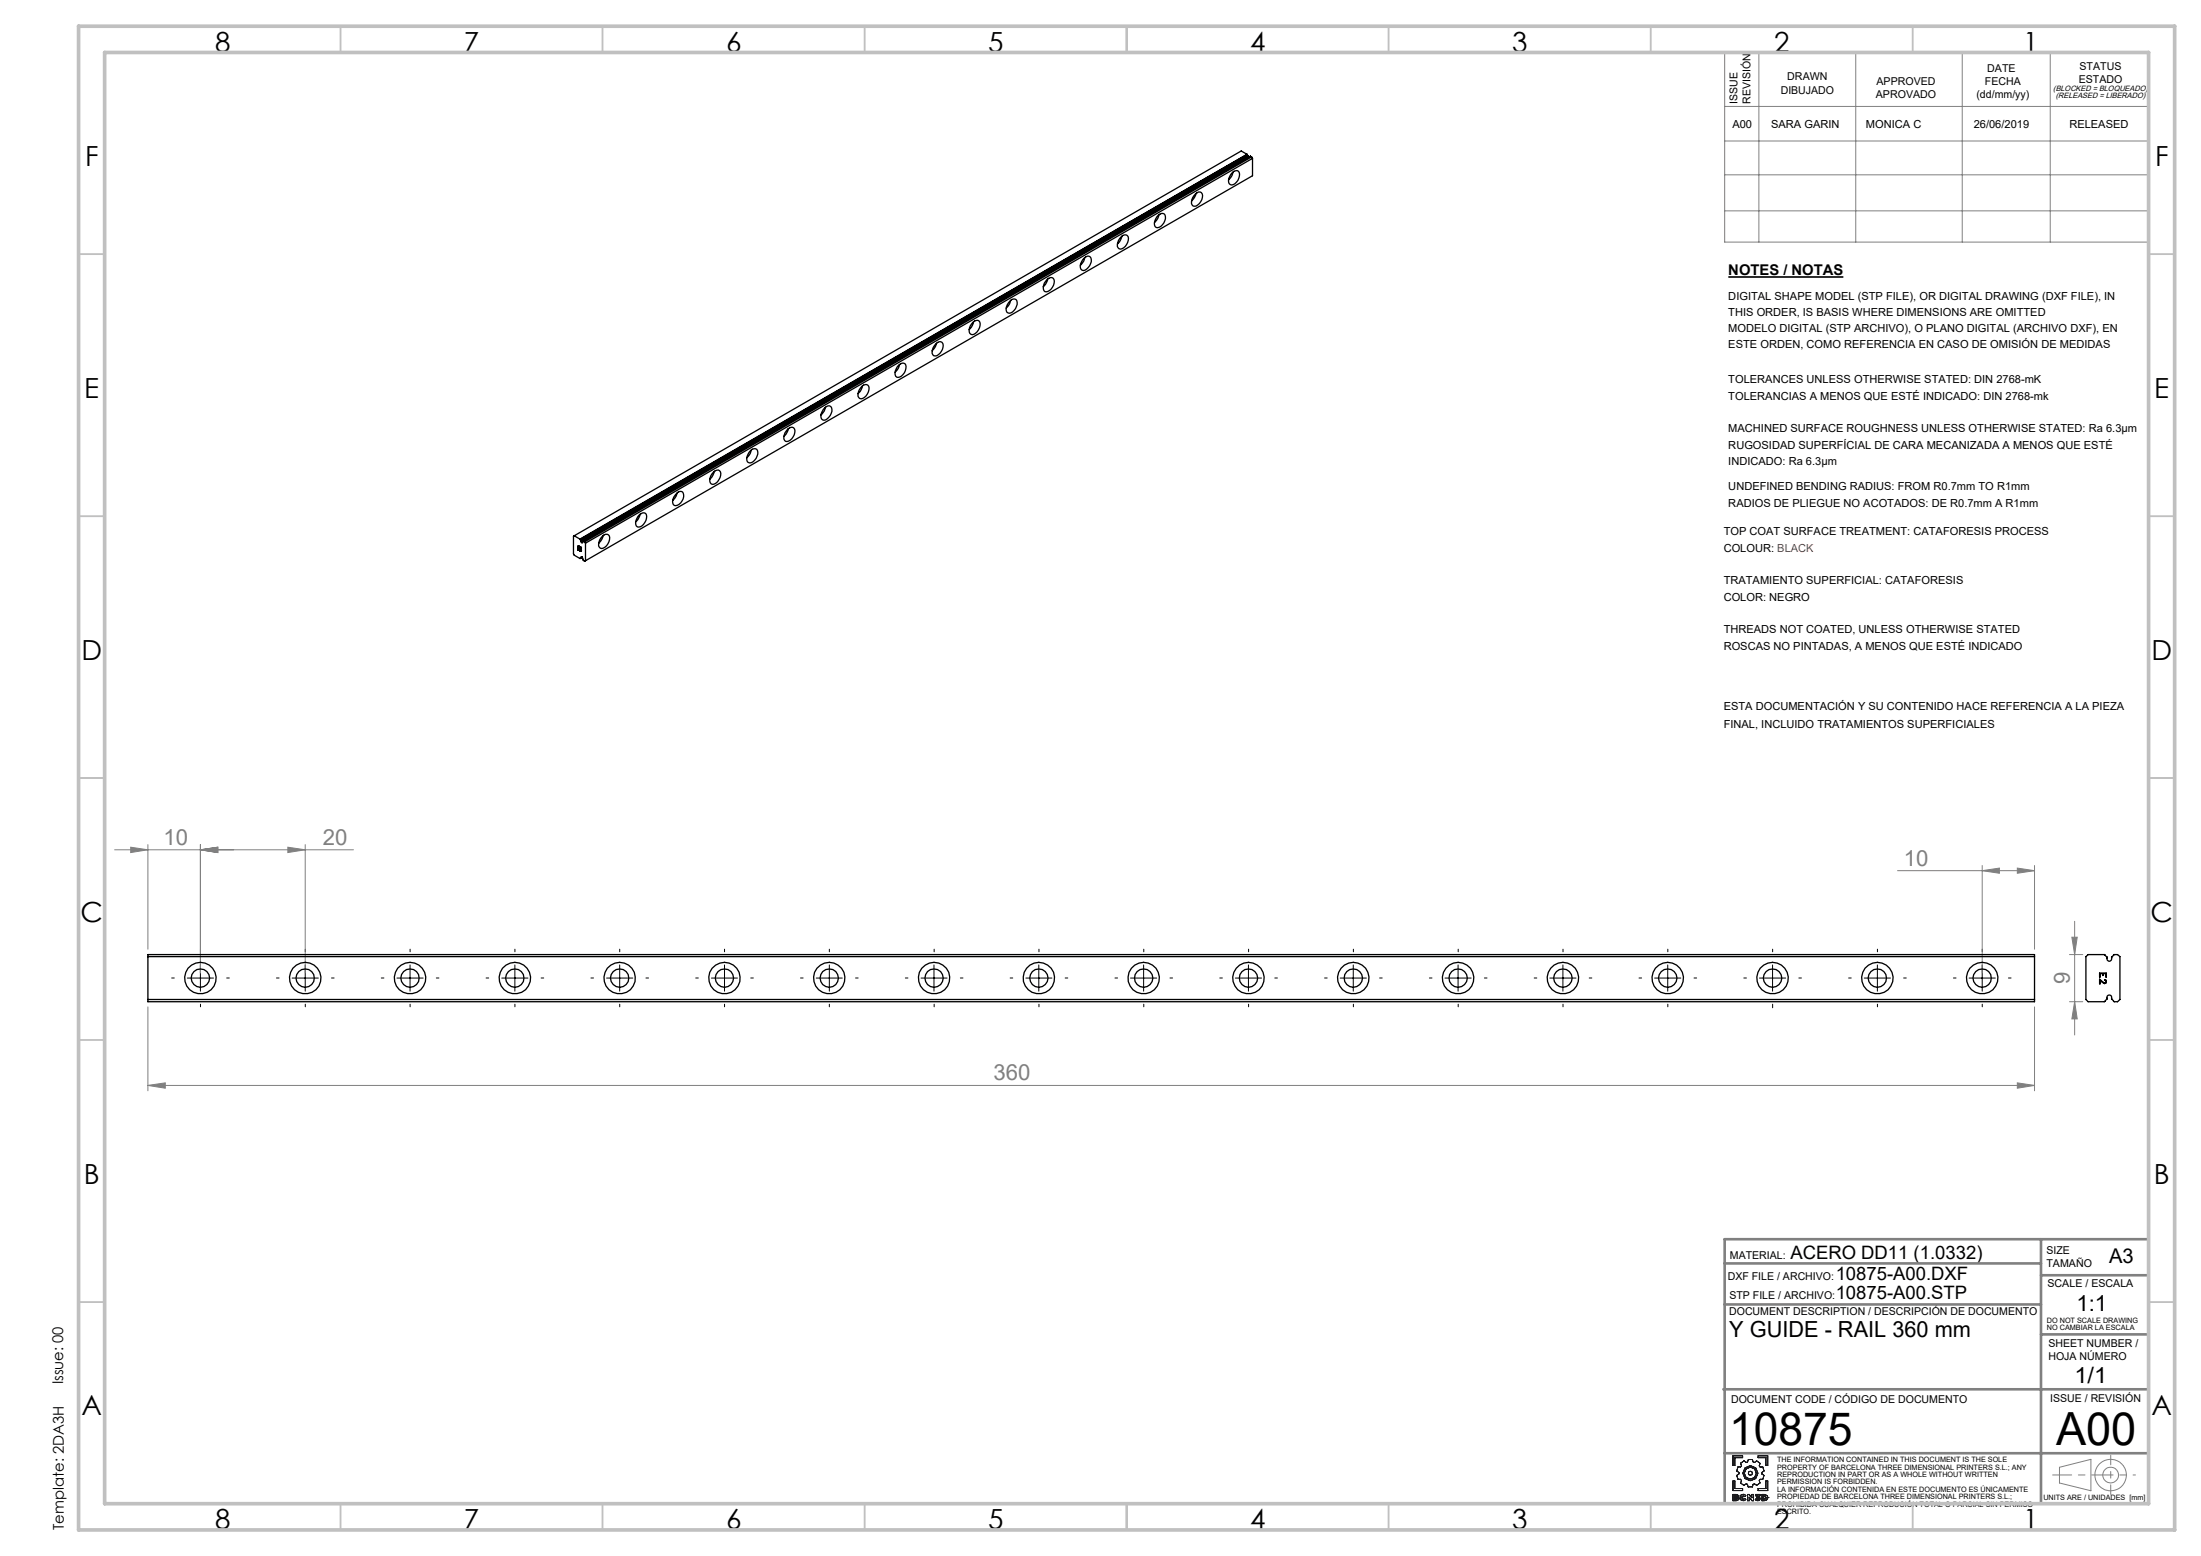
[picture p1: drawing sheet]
<svg xmlns="http://www.w3.org/2000/svg" width="420mm" height="297mm" viewBox="0 0 420 297" stroke-linecap="round" stroke-linejoin="round" font-family="sans-serif">
<path d="M329.8 52.9h22" fill="none" stroke="#000" stroke-width=".32"/>
<g fill="none" stroke="#191924" stroke-width=".19">
<path d="M330.7 277.9h1.8v.3h-1.5v1.5h-.3zM332.1 279.3l.7-.5 .4 .3 .3-.1 .1-.4h.8l.1 .4 .3 .1 .4-.3 .7 .5-.2 .5 .2 .2h.5l.2 .8-.4 .3v.2l.4 .3-.2 .8h-.5l-.2 .2 .1 .5-.6 .4-.4-.3-.3 .1-.1 .5h-.8l-.2-.5-.2-.1-.4 .3-.7-.4 .2-.5-.2-.2h-.5l-.2-.8 .4-.3v-.2l-.4-.3 .2-.8h.5l.2-.2zM335.5 277.9h1.8v1.8h-.3v-1.5h-1.5zM330.7 282.7h.3v1.4h1.5v.4h-1.8zM331 285.5l.4 .1-.4 .1zM331 286l.4 .1-.4 .1zM331.3 285.3l.3 .1 .1 .1M331.3 285.3h.2l.2 .2M331.3 285.3h-.6v1.2l.9-.1 .2-.3M331.4 285.6h.1M331.4 286.1h.1M331.7 285.5l-.2 .3 .3 .3"/>
<path d="M331.7 285.5h.1M331.8 286.1h.1M332 285.9l.2 .3 .4 .3 .6-.3M332 285.9l.1 .3 .2 .2 .5 .1 .4-.3M332 285.9h.1M332.4 285.9l.1 .2 .2 .1 .2-.2M332.4 285.9l.1 .2 .4-.1M332.4 285.9h.1M332.9 285.7l-.2-.2-.3 .1v.3M332.9 285.7l-.4-.1-.1 .3M332.9 286l.3 .2M333.2 285.5l-.5-.3-.5 .2-.2 .5"/>
<path d="M333.2 285.5l-.4-.3-.5 .1-.3 .6M333.2 285.5l-.3 .2M333.5 285.3h.3l.5 .6v-.6h.3v1.2h-.3l-.5-.7v.7h-.3zM335.1 286l.3 .2 .2-.1-.2 .1zM335.1 286l-.2 .2M335.5 284.1h1.5v-1.4h.3v1.8h-1.8zM335.6 286.1l-.4-.2v-.2l.3-.2h-.5v-.2h.8v.2l-.2 .2 .3 .4M335.6 286.1h.1M335.9 286.1l-.2 .3-.3 .1-.5-.3M335.9 286.1l-.2 .3-.4 .1-.4-.3M335.9 286.1h.1M336.2 285.3h.5l.5 .2 .2 .4-.3 .4-.9 .2z"/>
<path d="M336.6 285.5l.3 .1v.5h-.3zM337 285.9h.1M337.4 285.9h.1"/>
<circle cx="334" cy="281.2" r="1.14"/>
<circle cx="334" cy="281.2" r=".39"/>
<circle cx="334" cy="281.2" r="1.45"/>
</g>
<g fill="none" stroke="#808080" stroke-width=".19">
<path d="M329.1 10h80.9v36.2h-80.9zM335.6 10v36.2M354.1 10v36.2M374.4 10v36.2M391.2 10v36.2M329.1 20.3h80.9M329.1 26.9h80.9M329.1 33.4h80.9M329.1 40.2h80.9M21.9 162.2h45.6M24.9 161.7l3.3 .5-3.3 .5zM28.2 161.2v20"/>
<path d="M38.2 162.2l3.4-.5v1zM38.2 161.2v24.5M54.9 161.7l3.3 .5-3.3 .5zM58.2 161.2v24.5M362.1 166.2h26.1M378.2 166.2l3.3-.5v1zM378.2 165.2v20.5M385 165.7l3.2 .5-3.2 .5zM388.2 165.2v16M395.4 178.9h1l-.5 3.3zM395.9 175.9v21.7M28.2 192.2v16"/>
<path d="M388.2 192.2v16M394.9 182.2h2.5M394.9 191.2h2.5M395.9 191.2l.5 3.3h-1zM28.2 207.2l3.3-.5v1zM28.2 207.2h360M385 206.7l3.2 .5-3.2 .5zM393 280.1l6-1.6v6l-6-1.4z"/>
<circle cx="402.7" cy="281.6" r="3"/>
<circle cx="402.8" cy="281.5" r="1.49"/>
</g>
<g fill="none" stroke="#000" stroke-width=".19" stroke-dasharray="15.2 1.3 1.3 1.3">
<path d="M33.3 186.7h-.5M38.3 191.7v.5M38.3 181.7v-.5M43.3 186.7h.5M53.3 186.7h-.5M58.3 191.7v.5M58.3 181.7v-.5M63.3 186.7h.5M73.3 186.7h-.5M78.3 191.7v.5M78.3 181.7v-.5M83.3 186.7h.5"/>
<path d="M93.3 186.7h-.5M98.3 191.7v.5M98.3 181.7v-.5M103.3 186.7h.5M113.3 186.7h-.5M118.3 191.7v.5M118.3 181.7v-.5M123.3 186.7h.5M133.3 186.7h-.5M138.3 191.7v.5M138.3 181.7v-.5M143.3 186.7h.5"/>
<path d="M153.3 186.7h-.5M158.3 191.7v.5M158.3 181.7v-.5M163.3 186.7h.5M173.3 186.7h-.5M178.3 191.7v.5M178.3 181.7v-.5M183.3 186.7h.5M193.3 186.7h-.5M198.3 191.7v.5M198.3 181.7v-.5M203.3 186.7h.5"/>
<path d="M213.3 186.7h-.5M218.3 191.7v.5M218.3 181.7v-.5M223.3 186.7h.5M233.3 186.7h-.5M238.3 191.7v.5M238.3 181.7v-.5M243.3 186.7h.5M253.3 186.7h-.5M258.3 191.7v.5M258.3 181.7v-.5M263.3 186.7h.5"/>
<path d="M273.3 186.7h-.5M278.3 191.7v.5M278.3 181.7v-.5M283.3 186.7h.5M293.3 186.7h-.5M298.3 191.7v.5M298.3 181.7v-.5M303.3 186.7h.5M313.3 186.7h-.5M318.3 191.7v.5M318.3 181.7v-.5M323.3 186.7h.5"/>
<path d="M333.3 186.7h-.5M338.3 191.7v.7M338.3 181.7v-.5M343.3 186.7h.5M353.3 186.7h-.5M358.3 191.7v.5M358.3 181.7v-.5M363.3 186.7h.5M373.3 186.7h-.5M378.3 191.7v.5M378.3 181.7v-.5M383.3 186.7h.5"/>
</g>
<g fill="none" stroke="#000" stroke-width=".19">
<path d="M35.7 186.7h5M38.2 184.2v5M55.7 186.7h5M58.2 184.2v5M75.7 186.7h5.1M78.2 184.2v5M95.7 186.7h5.1M98.2 184.2v5M115.7 186.7h5.1M118.3 184.2v5M135.7 186.7h5M138.3 184.2v5"/>
<path d="M155.8 186.7h4.9M158.3 184.2v5M175.8 186.7h4.9M178.2 184.2v5M195.8 186.7h4.9M198.2 184.2v5M215.7 186.7h5M218.2 184.2v5M235.7 186.7h5M238.2 184.2v5M255.7 186.7h5M258.2 184.2v5"/>
<path d="M275.7 186.7h5M278.2 184.2v5M295.7 186.7h5M298.2 184.2v5M315.7 186.7h5M318.2 184.2v5M335.7 186.7h5M338.2 184.2v5M355.7 186.7h5.1M358.2 184.2v5M375.7 186.7h5.1M378.2 184.2v5"/>
</g>
<path d="M391.7 281.5h11.1" fill="none" stroke="#808080" stroke-width=".19" stroke-dasharray="15.2 1.3 1.3 1.3" stroke-dashoffset="11.6"/>
<path d="M402.8 281.5h4.7" fill="none" stroke="#808080" stroke-width=".19" stroke-dasharray="15.2 1.3 1.3 1.3" stroke-dashoffset="14.8"/>
<path d="M402.8 277.8v7.4" fill="none" stroke="#808080" stroke-width=".19" stroke-dasharray="15.2 1.3 1.3 1.3" stroke-dashoffset="13.4"/>
<path d="M329.1 236.5h80.9v50.5h-80.9zM389.5 236.5v50.5M329.1 249h60.4M329.1 241.2h60.4M389.5 243.4h20.5M389.5 254.7h20.5M328.9 265.2h81.1M329.1 277.4h80.9" fill="none" stroke="#808080" stroke-width=".5"/>
<g fill="none" stroke="#c0c0c0" stroke-width=".35">
<path d="M65 5v5M115 5v5M165 5v5M215 5v5M265 5v5M315 5v5M365 5v5M15 48.5h5M410 48.5h5M15 98.5h5M410 98.5h5M15 148.5h5"/>
<path d="M410 148.5h5M15 198.5h5M410 198.5h5M15 248.5h5M410 248.5h5M65 287v5M115 287v5M165 287v5M215 287v5M265 287v5M315 287v5M365 287v5"/>
</g>
<path d="M15 5h400v287h-400zM20 10h390v277h-390z" fill="none" stroke="#c0c0c0" stroke-width=".7"/>
<g fill="#808080">
<path d="M28.2 207.2l3.3-.5v1zM385 206.7l3.2 .5-3.2 .5zM24.9 161.7l3.3 .5-3.3 .5zM38.2 162.2l3.4-.5v1zM38.2 162.2l3.4-.5v1zM54.9 161.7l3.3 .5-3.3 .5z"/>
<path d="M385 165.7l3.2 .5-3.2 .5zM378.2 166.2l3.3-.5v1z"/>
<path d="M395.4 178.9h1l-.5 3.3zM395.9 191.2l.5 3.3h-1z"/>
</g>
<g fill="none" stroke="#000" stroke-width=".25">
<path d="M228.1 37a.74 .74 0 0 1 1-.3 .74 .74 0 0 1 .3 1 2 2 0 0 1-1.4 1.7 .77 .77 0 0 1-.6-1.3zM228.2 36.9l-.2 .7-.6 .8M235.2 32.9a.75 .75 0 0 1 1-.3 .75 .75 0 0 1 .3 1 1.75 1.75 0 0 1-1.7 1.6 1.39 1.39 0 0 1 .1-1.9zM235.3 32.8l-.2 .7-.6 .8M237.9 29.5h.1M237.9 29.5l-127.2 73.4M237.9 29.5l-1-.7-127.3 73.5M238 29.5l.1 .2M238 29.5l-127.3 73.5M238.1 29.7l.1 .1M238.1 29.7l-127.3 73.5M238.2 29.8v.3"/>
<path d="M238.2 29.8l-127.3 73.5M238.2 29.8h.1M238.6 29.8h.1M238.6 29.8l-127.3 73.5M238.6 29.8l.2 .1M238.8 29.9l-127.3 73.5M238.8 29.9l.2 .3M239 30.2l-127.3 73.5M239 30.2v3.3l-127.3 73.5M192.8 57.4a.75 .75 0 0 1 .9-.3 .75 .75 0 0 1 .4 1 2.1 2.1 0 0 1-1.5 1.7 .99 .99 0 0 1-.4-1.7zM192.9 57.3l-.2 .7-.7 .8M199.8 53.3a.78 .78 0 0 1 1.3 0 1.92 1.92 0 0 1-1.7 2.4 1.61 1.61 0 0 1 .4-2.4z"/>
<path d="M199.9 53.3l-.4 1-.4 .4M206.9 49.3a.77 .77 0 0 1 1-.4 .77 .77 0 0 1 .3 1l-.3 .8a1.47 1.47 0 0 1-1.4 .9 1.4 1.4 0 0 1 .1-2zM207 49.2l-.2 .6-.6 .8M214 45.2a.75 .75 0 0 1 1-.3 .75 .75 0 0 1 .3 1 1.75 1.75 0 0 1-1.8 1.6 1.56 1.56 0 0 1 .5-2.3zM214.1 45.1l-.5 1-.4 .5M221 41.1a.8 .8 0 0 1 1.3 0 1.89 1.89 0 0 1-1.7 2.3 1.44 1.44 0 0 1 .1-2zM221.2 41l-.3 .7-.6 .8M157.4 77.9a.77 .77 0 0 1 1-.4 .77 .77 0 0 1 .3 1l-.3 .8a1.47 1.47 0 0 1-1.4 .8 1.4 1.4 0 0 1 .1-1.9zM157.5 77.7l-.2 .7-.6 .8M164.5 73.8a.75 .75 0 0 1 1-.4 .75 .75 0 0 1 .3 1 1.75 1.75 0 0 1-1.8 1.7 1.56 1.56 0 0 1 .5-2.3zM164.6 73.7l-.5 1-.4 .4M171.5 69.7a.8 .8 0 0 1 1.3-.1 1.89 1.89 0 0 1-1.7 2.4 1.44 1.44 0 0 1 .1-2z"/>
<path d="M171.7 69.6l-.3 .6-.6 .8M178.6 65.6a.74 .74 0 0 1 1-.3 .74 .74 0 0 1 .4 .9 2 2 0 0 1-1.5 1.7 .77 .77 0 0 1-.6-1.2zM178.7 65.5l-.2 .6-.6 .9M185.7 61.5a.75 .75 0 0 1 1-.3 .75 .75 0 0 1 .3 1 1.75 1.75 0 0 1-1.7 1.6 1.51 1.51 0 0 1 .4-2.3zM185.8 61.4l-.5 1.1-.4 .4M122 98.2a.8 .8 0 0 1 1.3 0 2.08 2.08 0 0 1-1.4 2.4 .99 .99 0 0 1-.4-1.6zM122.2 98.1l-.5 1.1-.4 .4M129.1 94.2a.74 .74 0 0 1 1-.4 .74 .74 0 0 1 .4 1 1.82 1.82 0 0 1-1.8 1.7 1.37 1.37 0 0 1 .1-2zM129.2 94.1l-.2 .6-.6 .8M136.2 90.1a.75 .75 0 0 1 1-.4 .75 .75 0 0 1 .3 1.1l-.1 .4a1.53 1.53 0 0 1-1.7 1.2 1.56 1.56 0 0 1 .5-2.3zM136.3 90l-.4 1-.5 .5M143.2 86a.77 .77 0 0 1 1-.3 .77 .77 0 0 1 .4 1 2.1 2.1 0 0 1-1.5 1.7 .99 .99 0 0 1-.4-1.7z"/>
<path d="M143.4 85.9l-.2 .7-.7 .8M150.3 81.9a.78 .78 0 0 1 1.3 0 1.92 1.92 0 0 1-1.7 2.3 1.61 1.61 0 0 1 .4-2.3zM150.4 81.8l-.4 1.1-.4 .4M109.6 102.3l-.2 .1v3.3l.2 .3 1.1 .6M109.6 102.3l1.1 .6M110.3 104.5h.1M110.3 105h.1M110.3 105v-.3l.3 .4M110.3 104.5v-.3l.5 .3v.2M110.4 104.2h.1M110.4 104.7h.1M110.4 104.7l-.1 .3"/>
<path d="M110.4 104.2l-.1 .3M110.4 104.7l.2 .3M110.4 104.2l.2 .1M110.6 104.5h.1M110.6 105h.1M110.6 104.3v.2M110.6 104.3h.1M110.6 104.3l.2 .2M110.6 105.1h.1M110.6 105.1l.1 .1M110.6 105.1l.2 .1M110.7 102.9v.1"/>
<path d="M110.7 103l.1 .2M110.7 104.9h.1M110.7 105.2h.1M110.7 104.9l.1 .1M110.7 104.9l.1 .3h-.1M110.8 104.5h.1M110.8 104.7h.1M110.8 105h.1M110.8 105.1h.1M110.8 104.5v.2M110.8 105v.2M110.8 103.2l.1 .1"/>
<path d="M110.9 103.3a.2 .2 0 0 0 0 .3 .2 .2 0 0 0 .3 0v-.2M110.9 106.4l-.1-.1a.22 .22 0 0 1 .3 0 .22 .22 0 0 1 .1 .3M110.9 106.5l-.2 .1M110.9 103.3h.1M110.9 106.4v.1M111.1 106.3l-.2 .1M111.1 106.3l-.2 .2M111.1 106.4l-.4 .2M111.2 106.6l.1 .4h.4M111.2 106.6h.1M111.3 103.3l-.1 .1M111.3 103.3h.1"/>
<path d="M111.3 103.3l.2 .1M111.5 103.4l.2 .3M111.7 103.7v3.3M115 102.3a.75 .75 0 0 1 1-.3 .75 .75 0 0 1 .3 1 1.75 1.75 0 0 1-1.8 1.6 1.56 1.56 0 0 1 .5-2.3zM115.1 102.2l-.2 .7-.7 .8M28.2 182.2h360v9h-360zM28.2 190.8h360M28.2 182.6h360M398 182.6l.5-.4h3.1l.5 .5a.53 .53 0 0 0 .4 .8 .53 .53 0 0 0 .4-.8l.5-.5h.7l.4 .4v8.2l-.4 .4h-.7l-.5-.5a.52 .52 0 0 0-.4-.8 .52 .52 0 0 0-.4 .8l-.5 .5h-3.1l-.5-.4zM400.6 186.9l1 .8 .2-.2-.1-.5a.4 .4 0 0 1 .1 .6l-.4 .1-.6-.6v.7h-.2zM400.6 185.7h1.3v.8l-.1-.7h-.5v.4l-.1-.4h-.4v.7h-.2z"/>
<circle cx="38.2" cy="186.7" r="1.76"/>
<circle cx="38.2" cy="186.7" r="3"/>
<circle cx="58.2" cy="186.7" r="1.76"/>
<circle cx="58.2" cy="186.7" r="3"/>
<circle cx="78.2" cy="186.7" r="3"/>
<circle cx="78.2" cy="186.7" r="1.76"/>
<circle cx="98.2" cy="186.7" r="3"/>
<circle cx="98.2" cy="186.7" r="1.76"/>
<circle cx="118.2" cy="186.7" r="3"/>
<circle cx="118.2" cy="186.7" r="1.76"/>
<circle cx="138.2" cy="186.7" r="3"/>
<circle cx="138.2" cy="186.7" r="1.76"/>
<circle cx="158.2" cy="186.7" r="3"/>
<circle cx="158.3" cy="186.7" r="1.76"/>
<circle cx="178.2" cy="186.7" r="3"/>
<circle cx="178.3" cy="186.7" r="1.76"/>
<circle cx="198.2" cy="186.7" r="1.75"/>
<circle cx="198.2" cy="186.7" r="3"/>
<circle cx="218.2" cy="186.7" r="1.76"/>
<circle cx="218.2" cy="186.7" r="3"/>
<circle cx="238.2" cy="186.7" r="1.76"/>
<circle cx="238.2" cy="186.7" r="3"/>
<circle cx="258.2" cy="186.7" r="1.76"/>
<circle cx="258.3" cy="186.7" r="3"/>
<circle cx="278.2" cy="186.7" r="1.76"/>
<circle cx="278.2" cy="186.7" r="3"/>
<circle cx="298.2" cy="186.7" r="1.76"/>
<circle cx="298.2" cy="186.7" r="3"/>
<circle cx="318.2" cy="186.7" r="1.76"/>
<circle cx="318.2" cy="186.7" r="3"/>
<circle cx="338.2" cy="186.7" r="1.76"/>
<circle cx="338.2" cy="186.7" r="3"/>
<circle cx="358.2" cy="186.7" r="3"/>
<circle cx="358.2" cy="186.7" r="1.76"/>
<circle cx="378.2" cy="186.7" r="3"/>
<circle cx="378.2" cy="186.7" r="1.76"/>
</g>
<g font-size="8.7">
<text x="330" y="275.9">10875</text>
<text x="392.3" y="275.9">A00</text>
</g>
<g font-size="5.3">
<text x="41" y="9.9">8</text>
<text x="88.5" y="9.9">7</text>
<text x="138.5" y="9.9">6</text>
<text x="188.5" y="9.9">5</text>
<text x="238.5" y="9.9">4</text>
<text x="288.5" y="9.9">3</text>
<text x="338.5" y="9.9">2</text>
<text x="386" y="9.9">1</text>
<text x="16.2" y="31.7">F</text>
<text x="411.2" y="31.7">F</text>
<text x="16.1" y="75.9">E</text>
<text x="411.1" y="75.9">E</text>
<text x="15.5" y="125.9">D</text>
<text x="410.5" y="125.9">D</text>
<text x="15.4" y="175.9">C</text>
<text x="410.4" y="175.9">C</text>
<text x="16" y="225.9">B</text>
<text x="411" y="225.9">B</text>
<text x="15.5" y="270.2">A</text>
<text x="410.5" y="270.2">A</text>
<text x="41" y="291.9">8</text>
<text x="88.5" y="291.9">7</text>
<text x="138.5" y="291.9">6</text>
<text x="188.5" y="291.9">5</text>
<text x="238.5" y="291.9">4</text>
<text x="288.5" y="291.9">3</text>
<text x="338.5" y="291.9">2</text>
<text x="386" y="291.9">1</text>
</g>
<g font-size="4.2" fill="#808080">
<text x="31.2" y="161.2">10</text>
<text x="61.6" y="161.2">20</text>
<text x="363.3" y="165.2">10</text>
<text x="395" y="187.8" transform="rotate(-90 395 187.8)">9</text>
<text x="189.6" y="206.2">360</text>
</g>
<g font-size="4.2">
<text x="396.2" y="250.3">1:1</text>
<text x="330" y="255.2">Y GUIDE - RAIL 360 mm</text>
<text x="395.8" y="264">1/1</text>
</g>
<text font-size="3.9" x="402.5" y="241.1">A3</text>
<g font-size="3.5">
<text x="341.7" y="240.4">ACERO DD11 (1.0332)</text>
<text x="350.3" y="244.3">10875-A00.DXF</text>
<text x="350.3" y="247.9">10875-A00.STP</text>
</g>
<g font-size="2.8">
<text x="329.8" y="52.6">NOTES / NOTAS</text>
<text x="12.1" y="264.2" transform="rotate(-90 12.1 264.2)">Issue: 00</text>
<text x="12.2" y="292" transform="rotate(-90 12.2 292)">Template: 2DA3H</text>
</g>
<g font-size="2.1">
<text x="339.8" y="17.9">DIBUJADO</text>
<text x="341.1" y="15.4">DRAWN</text>
<text x="358.1" y="16.3">APPROVED</text>
<text x="378.8" y="16.3">FECHA</text>
<text x="379.2" y="13.8">DATE</text>
<text x="396.7" y="15.8">ESTADO</text>
<text x="396.8" y="13.3">STATUS</text>
<text x="331.5" y="19.8" transform="rotate(-90 331.5 19.8)">ISSUE</text>
<text x="334" y="19.8" transform="rotate(-90 334 19.8)">REVISIÓN</text>
<text x="357.9" y="18.8">APROVADO</text>
<text x="377.1" y="18.8">(dd/mm/yy)</text>
<text x="330.6" y="24.3">A00</text>
<text x="338" y="24.3">SARA GARIN</text>
<text x="356.1" y="24.3">MONICA C</text>
<text x="376.6" y="24.3">26/06/2019</text>
<text x="394.9" y="24.3">RELEASED</text>
<text x="329.8" y="57.2">DIGITAL SHAPE MODEL (STP FILE), OR DIGITAL DRAWING (DXF FILE), IN</text>
<text x="329.8" y="60.3">THIS ORDER, IS BASIS WHERE DIMENSIONS ARE OMITTED</text>
<text x="329.8" y="63.4">MODELO DIGITAL (STP ARCHIVO), O PLANO DIGITAL (ARCHIVO DXF), EN</text>
<text x="329.8" y="66.5">ESTE ORDEN, COMO REFERENCIA EN CASO DE OMISIÓN DE MEDIDAS</text>
<text x="329.8" y="73.2">TOLERANCES UNLESS OTHERWISE STATED: DIN 2768-mK</text>
<text x="329.8" y="76.3">TOLERANCIAS A MENOS QUE ESTÉ INDICADO: DIN 2768-mk</text>
<text x="329.8" y="82.5">MACHINED SURFACE ROUGHNESS UNLESS OTHERWISE STATED: Ra 6.3µm</text>
<text x="329.8" y="85.7">RUGOSIDAD SUPERFÍCIAL DE CARA MECANIZADA A MENOS QUE ESTÉ</text>
<text x="329.8" y="88.8">INDICADO: Ra 6.3µm</text>
<text x="329.8" y="93.6">UNDEFINED BENDING RADIUS: FROM R0.7mm TO R1mm</text>
<text x="329.8" y="96.7">RADIOS DE PLIEGUE NO ACOTADOS: DE R0.7mm A R1mm</text>
<text x="328.9" y="102.2">TOP COAT SURFACE TREATMENT: CATAFORESIS PROCESS</text>
<text x="328.9" y="105.3">COLOUR: BLACK</text>
<text x="328.9" y="111.5">TRATAMIENTO SUPERFICIAL: CATAFORESIS</text>
<text x="328.9" y="114.6">COLOR: NEGRO</text>
<text x="328.9" y="120.9">THREADS NOT COATED, UNLESS OTHERWISE STATED</text>
<text x="328.9" y="124">ROSCAS NO PINTADAS, A MENOS QUE ESTÉ INDICADO</text>
<text x="328.9" y="135.6">ESTA DOCUMENTACIÓN Y SU CONTENIDO HACE REFERENCIA A LA PIEZA</text>
<text x="328.9" y="138.9">FINAL, INCLUIDO TRATAMIENTOS SUPERFICIALES</text>
<text x="390.5" y="239.4">SIZE</text>
<text x="329.7" y="244.3">DXF FILE / ARCHIVO:</text>
<text x="330.1" y="240.4">MATERIAL:</text>
<text x="390.5" y="241.9">TAMAÑO</text>
<text x="390.7" y="245.6">SCALE / ESCALA</text>
<text x="330" y="251">DOCUMENT DESCRIPTION / DESCRIPCIÓN DE DOCUMENTO</text>
<text x="330" y="247.9">STP FILE / ARCHIVO:</text>
<text x="390.9" y="257.1">SHEET NUMBER /</text>
<text x="390.9" y="259.6">HOJA NÚMERO</text>
<text x="330.3" y="267.7">DOCUMENT CODE / CÓDIGO DE DOCUMENTO</text>
<text x="391.2" y="267.5">ISSUE / REVISIÓN</text>
</g>
<g font-size="1.5">
<text x="391.8" y="17.4">(BLOCKED = BLOQUEADO)</text>
<text x="392.3" y="18.8">(RELEASED = LIBERADO)</text>
</g>
<g font-size="1.4">
<text x="390.6" y="252.5">DO NOT SCALE DRAWING</text>
<text x="390.6" y="253.9">NO CAMBIAR LA ESCALA</text>
<text x="339.1" y="279.1">THE INFORMATION CONTAINED IN THIS DOCUMENT IS THE SOLE</text>
<text x="339.1" y="280.5">PROPERTY OF BARCELONA THREE DIMENSIONAL PRINTERS S.L.; ANY</text>
<text x="339.1" y="281.9">REPRODUCTION IN PART OR AS A WHOLE WITHOUT WRITTEN</text>
<text x="339.1" y="283.3">PERMISSION IS FORBIDDEN.</text>
<text x="339.1" y="284.7">LA INFORMACIÓN CONTENIDA EN ESTE DOCUMENTO ES ÚNICAMENTE</text>
<text x="339.1" y="286.1">PROPIEDAD DE BARCELONA THREE DIMENSIONAL PRINTERS S.L.;</text>
<text x="339.1" y="287.6">PROHIBIDA CUALQUIER REPRODUCIÓN TOTAL O PARCIAL SIN PERMISO</text>
<text x="389.9" y="286.3">UNITS ARE / UNIDADES [mm]</text>
<text x="339.1" y="289">ESCRITO.</text>
</g>
</svg>
